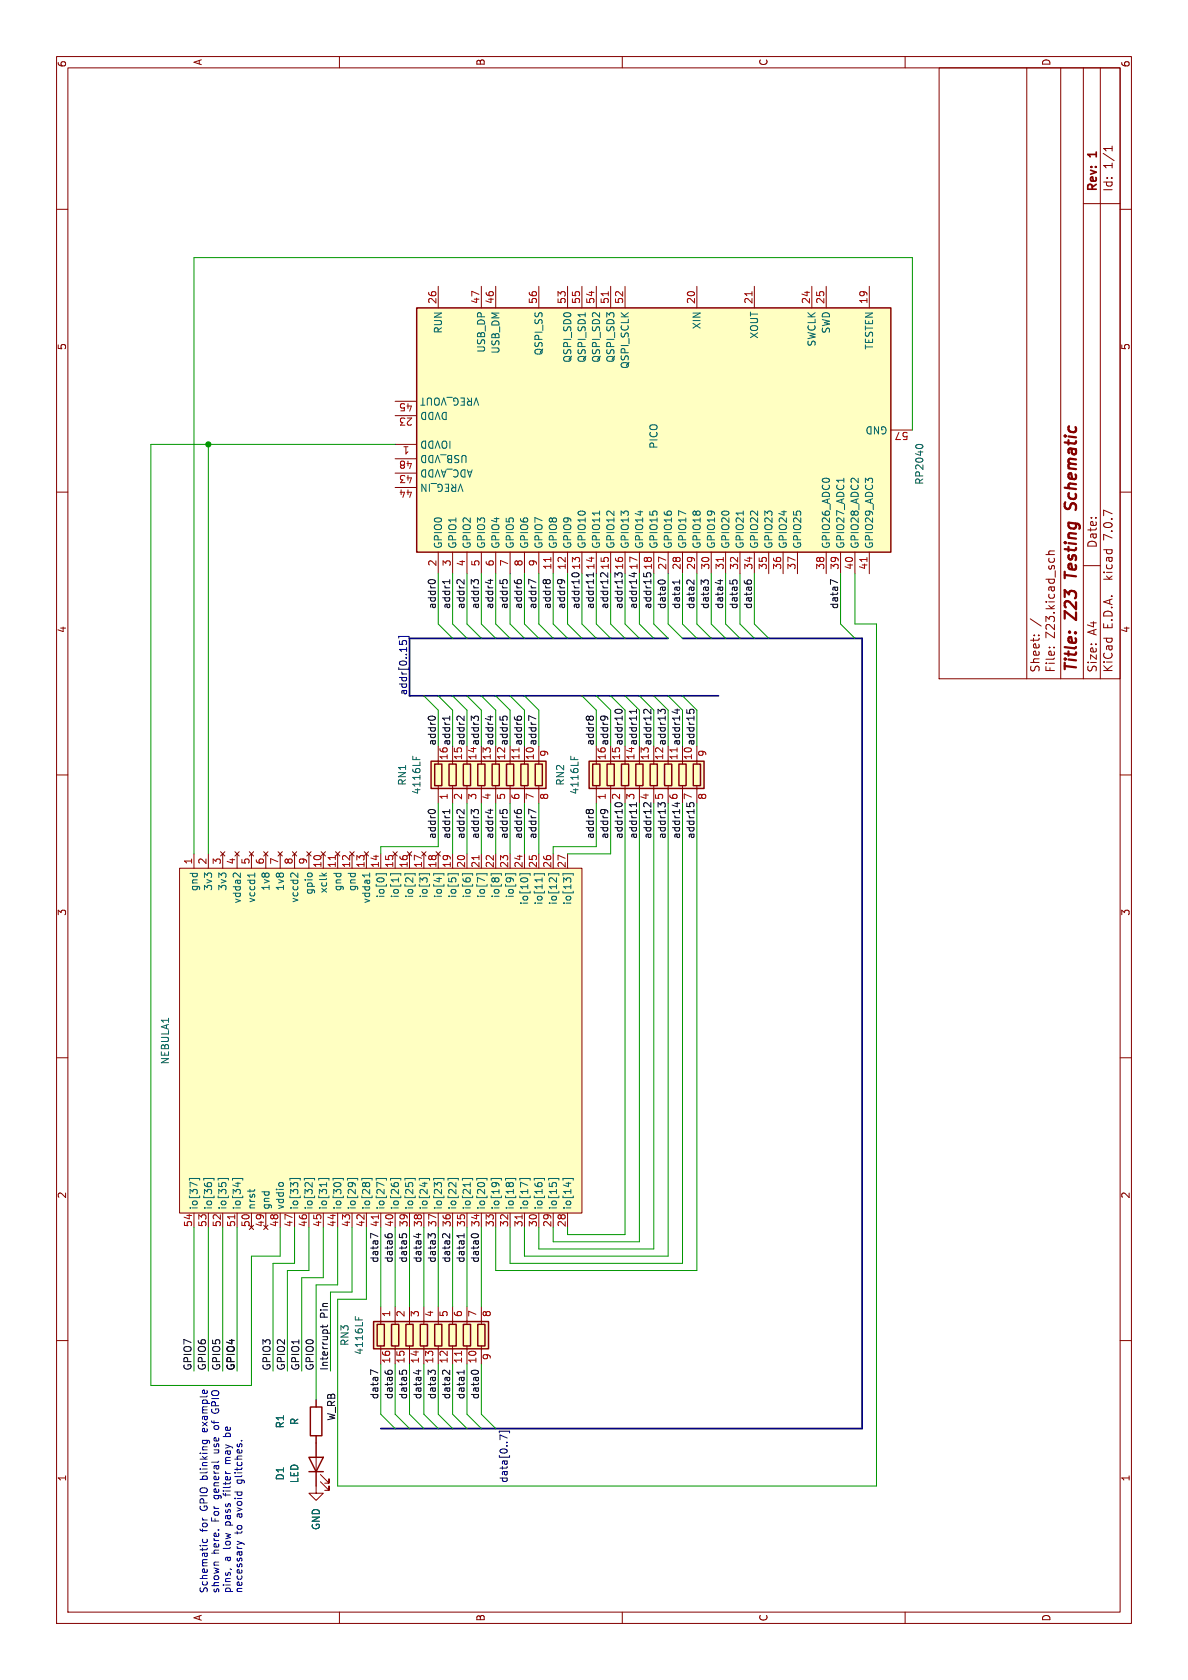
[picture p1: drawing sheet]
<svg xmlns="http://www.w3.org/2000/svg" width="210mm" height="297mm" viewBox="0 0 210 297" stroke-linecap="round" stroke-linejoin="round" font-family="sans-serif">
<g fill="none" stroke="#840000" stroke-width=".18">
<path d="M10 10h190v277h-190zM12 12h186v273h-186zM60 10v2M110 10v2M160 10v2M166 12h32v108h-32zM181.5 12v108M187.5 12v108M191.5 12v108M194.5 12v108M10 37h2M191.5 36h6.5"/>
<path d="M196.6 25.8v.9M196.6 26.3h-1.5l.4 .4M198 37h2M77.5 50.6v3.8M85.1 50.6v3.8M87.6 50.6v3.8M95.3 50.6v3.8M100.3 50.6v3.8M102.9 50.6v3.8M105.4 50.6v3.8M108 50.6v3.8M110.5 50.6v3.8"/>
<path d="M123.2 50.6v3.8M133.4 50.6v3.8M143.5 50.6v3.8M146.1 50.6v3.8M153.7 50.6v3.8M69.9 78.6h3.8M69.9 73.5h3.8M69.9 70.9h3.8M157.5 76h3.8M10 87h2M69.9 83.6h3.8M69.9 86.2h3.8"/>
<path d="M69.9 81.1h3.8M77.5 97.6v3.8M80 97.6v3.8M82.6 97.6v3.8M85.1 97.6v3.8M87.6 97.6v3.8M90.2 97.6v3.8M92.7 97.6v3.8M95.3 97.6v3.8M97.8 97.6v3.8M100.3 97.6v3.8M102.9 97.6v3.8"/>
<path d="M105.4 97.6v3.8M108 97.6v3.8M110.5 97.6v3.8M113 97.6v3.8M115.6 97.6v3.8M118.1 97.6v3.8M120.7 97.6v3.8M123.2 97.6v3.8M125.7 97.6v3.8M128.3 97.6v3.8M130.8 97.6v3.8M133.4 97.6v3.8"/>
<path d="M135.9 97.6v3.8M138.4 97.6v3.8M141 97.6v3.8M146.1 97.6v3.8M148.6 97.6v3.8M151.1 97.6v3.8M153.7 97.6v3.8M184.9 98h1.5M185.5 98.7l-.1 .4M186.3 98.7l.1 .4M186.4 97.4l-.9 .1-.1 .3 .1 .2M198 87h2"/>
<path d="M182.1 109.4l2 1.3M182.8 112.3h.1M183.6 112.3h.1M185.5 114.5h.1M186.3 114.5h.1M191.5 100h3M10 137h2M77.5 131.9v3.2M77.5 138.9v3.2M80 134.4v.7M80 138.9v3.2M82.6 134.4v.7"/>
<path d="M82.6 138.9v3.2M85.1 134.4v.7M85.1 138.9v3.2M87.6 134.4v.7M87.6 138.9v3.2M90.2 134.4v.7M90.2 138.9v3.2M92.7 134.4v.7M92.7 138.9v3.2M95.3 134.4v.7M95.3 138.9v3.2M105.4 131.9v3.2"/>
<path d="M105.4 138.9v3.2M108 134.4v.7M108 138.9v3.2M110.5 134.4v.7M110.5 138.9v3.2M113 134.4v.7M113 138.9v3.2M115.6 134.4v.7M115.6 138.9v3.2M118.1 134.4v.7M118.1 138.9v3.2M120.7 134.4v.7"/>
<path d="M120.7 138.9v3.2M123.2 134.4v.7M123.2 138.9v3.2M198 137h2M31.8 153.5h71.1v61h-71.1zM34.3 151v2.5M36.8 151v2.5M39 150.6l.8 .7M39.4 151v2.5M39.8 150.6l-.8 .7M41.5 150.6l.8 .7M41.9 151v2.5"/>
<path d="M42.3 150.6l-.8 .7M44.1 150.6l.7 .7M44.5 151v2.5M44.8 150.6l-.7 .7M46.6 150.6l.8 .7M47 151v2.5M47.4 150.6l-.8 .7M49.1 150.6l.8 .7M49.5 151v2.5M49.9 150.6l-.8 .7M51.7 150.6l.8 .7M52.1 151v2.5"/>
<path d="M52.5 150.6l-.8 .7M54.2 150.6l.8 .7M54.6 151v2.5M55 150.6l-.8 .7M56.8 150.6l.7 .7M57.2 151v2.5M57.5 150.6l-.7 .7M59.3 150.6l.8 .7M59.7 151v2.5M60.1 150.6l-.8 .7M61.8 150.6l.8 .7M62.2 151v2.5"/>
<path d="M62.6 150.6l-.8 .7M64.4 150.6l.8 .7M64.8 151v2.5M65.2 150.6l-.8 .7M67.3 151v2.5M69.5 150.6l.7 .7M69.9 151v2.5M70.2 150.6l-.7 .7M72 150.6l.8 .7M72.4 151v2.5M72.8 150.6l-.8 .7M74.5 150.6l.8 .7"/>
<path d="M74.9 151v2.5M75.3 150.6l-.8 .7M77.1 150.6l.8 .7M77.5 151v2.5M77.9 150.6l-.8 .7M80 151v2.5M82.6 151v2.5M85.1 151v2.5M87.6 151v2.5M90.2 151v2.5M92.7 151v2.5M95.3 151v2.5"/>
<path d="M97.8 151v2.5M100.3 151v2.5M10 187h2M198 187h2M34.3 214.5v2.5M36.8 214.5v2.5M39.4 214.5v2.5M41.9 214.5v2.5M44.5 214.5v2.5M47 214.5v2.5M49.5 214.5v2.5M52.1 214.5v2.5"/>
<path d="M54.6 214.5v2.5M57.2 214.5v2.5M59.7 214.5v2.5M62.2 214.5v2.5M64.8 214.5v2.5M67.3 214.5v2.5M69.9 214.5v2.5M72.4 214.5v2.5M74.9 214.5v2.5M77.5 214.5v2.5M80 214.5v2.5M82.6 214.5v2.5"/>
<path d="M85.1 214.5v2.5M87.6 214.5v2.5M90.2 214.5v2.5M92.7 214.5v2.5M95.3 214.5v2.5M97.8 214.5v2.5M100.3 214.5v2.5M10 237h2M67.3 231v3.1M67.3 237.9v3.2M69.9 231v3.1M69.9 237.9v3.2"/>
<path d="M72.4 231v3.1M72.4 237.9v3.2M74.9 231v3.1M74.9 237.9v3.2M77.5 231v3.1M77.5 237.9v3.2M80 231v3.1M80 237.9v3.2M82.6 231v3.1M82.6 237.9v3.2M85.1 231v3.1M85.1 237.9v3.2"/>
<path d="M198 237h2M55.9 253.8v10.2h1.3l-1.3 1.3-1.3-1.3h1.3M55.9 247.5v1.2M56.6 262l1.6 1.5v-.8v.8h-.8M56.6 260.7l1.6 1.5v-.8v.8h-.8M60 285v2M110 285v2M160 285v2"/>
</g>
<path d="M188.2 89.1l.1 .6a.46 .46 0 0 0 .5 .3 .46 .46 0 0 0 .4-.3l.2-.6M190 89.1a.85 .85 0 0 1 .1 1.1M188.2 101.1v1.1M188.2 101.6l2 .3" fill="none" stroke="#840000" stroke-width=".4"/>
<g fill="#ffffc2" stroke="#ffffc2" stroke-width=".18">
<path d="M76.2 134.6h20.3v4.8h-20.3z"/>
<path d="M73.7 54.4h83.8v43.2h-83.8z"/>
<path d="M104.1 134.6h20.4v4.8h-20.4z"/>
<path d="M31.8 153.5h71.1v61h-71.1z"/>
<path d="M66 233.6h20.4v4.9h-20.4z"/>
</g>
<g fill="none" stroke="#840000" stroke-width=".25">
<path d="M73.7 54.4h83.8v43.2h-83.8zM76.2 134.6h20.3v4.8h-20.3zM76.8 135.1h1.3v3.8h-1.3zM79.4 135.1h1.2v3.8h-1.2zM81.9 135.1h1.3v3.8h-1.3zM84.5 135.1h1.2v3.8h-1.2zM87 135.1h1.3v3.8h-1.3zM89.5 135.1h1.3v3.8h-1.3zM92.1 135.1h1.2v3.8h-1.2zM94.6 135.1h1.3v3.8h-1.3zM104.1 134.6h20.4v4.8h-20.4zM104.8 135.1h1.2v3.8h-1.2z"/>
<path d="M107.3 135.1h1.3v3.8h-1.3zM109.9 135.1h1.2v3.8h-1.2zM112.4 135.1h1.3v3.8h-1.3zM114.9 135.1h1.3v3.8h-1.3zM117.5 135.1h1.2v3.8h-1.2zM120 135.1h1.3v3.8h-1.3zM122.6 135.1h1.2v3.8h-1.2zM66 233.6h20.4v4.9h-20.4zM66.7 234.1h1.2v3.8h-1.2zM69.2 234.1h1.3v3.8h-1.3zM71.8 234.1h1.2v3.8h-1.2zM74.3 234.1h1.3v3.8h-1.3z"/>
<path d="M76.8 234.1h1.3v3.8h-1.3zM79.4 234.1h1.2v3.8h-1.2zM81.9 234.1h1.3v3.8h-1.3zM84.5 234.1h1.2v3.8h-1.2zM54.6 257.6h2.6l-1.3 2.6zM54.9 248.7h2v5.1h-2zM54.6 260.2h2.6"/>
</g>
<g fill="none" stroke="#006464" stroke-width=".18">
<path d="M103.4 55.3v.7M161.9 78.9a.79 .79 0 0 1 1.2 0M106 90.4v.7M131.4 90.4v.7M149.2 84.5v.8M73 133.7v.6M73.6 133.9v.4M100.9 133.7v.6M101.5 133.9v.4M42.5 154.3v.8l-.7-.7-.3-.1-.3 .3M45 154.7h-1.2l.1 .1M45 154.3v.8"/>
<path d="M52.6 154.3v.8l-.7-.7-.3-.1-.2 .3M54.5 154.4h.6M56.9 154.3l.5 .5M57.7 154.3l-.5 .4M65.3 154.3v.8M65.3 154.7h-1.2l.2 .1M66.5 154.8v-.3h1.8v.3M69 154.8v-.3h1.9v.3M71.6 154.8v-.3h1.8v.3M74.1 154.8v-.3h1.8v.3M76.7 154.8v-.3h1.8v.3M79.2 154.8v-.3h1.8v.3"/>
<path d="M81.7 154.8v-.3h1.9v.3M84.3 154.8v-.3h1.8v.3M86.8 154.8v-.3h1.8v.3M89.4 154.8v-.3h1.8v.3M91.9 154.8v-.3h1.8v.3M92.3 155.2h.7M94.4 154.8v-.3h1.9v.3M95.8 155.2v.7M97 154.8v-.3h1.8v.3M97.2 155.2h.4M98.4 155.2v.8M99.5 154.8v-.3h1.8v.3"/>
<path d="M100.1 155.6l-.5-.4v.8M100.2 155.2h.6M33.5 208.6v-.3h1.8v.3M34.9 209.6l-1.3-.6v.9M36 208.6v-.3h1.8v.3M36.7 209.1h.6M38.6 208.6v-.3h1.8v.3M39.3 209.1h.5M41.1 208.6v-.3h1.8v.3M42.1 209v.8M44.2 210.3v.5M45 210.3v.2"/>
<path d="M49.3 209.2l.2-.1 .5 .1M51.3 208.6v-.3h1.8v.3M51.9 209.5l-.5-.4v.8M52 209.1h.5M53.8 208.6v-.3h1.8v.3M54 209.1h.5M55.2 209.1v.8M56.3 208.6v-.3h1.9v.3M57.7 209.1v.7M58.9 208.6v-.3h1.8v.3M59.2 209.1h.8M61.4 208.6v-.3h1.8v.3"/>
<path d="M61.7 209.1h.8M62.1 209.1h.1M64 208.6v-.3h1.8v.3M64.2 209.1h.3M64.7 209.1h.5M66.5 208.6v-.3h1.8v.3M67.9 209.6l-1.3-.6v.9M69 208.6v-.3h1.9v.3M69.8 209.1h.5M71.6 208.6v-.3h1.8v.3M72.3 209.1h.5M74.1 208.6v-.3h1.8v.3"/>
<path d="M75.1 209v.8M76.7 208.6v-.3h1.8v.3M77.3 209.5l-.5-.4v.8M77.4 209.1h.5M79.2 208.6v-.3h1.8v.3M79.4 209.1h.5M80.6 209.1v.8M81.7 208.6v-.3h1.9v.3M83.1 209.1v.7M84.3 208.6v-.3h1.8v.3M84.6 209.1h.8M86.8 208.6v-.3h1.8v.3"/>
<path d="M87.1 209.1h.8M87.5 209.1h.1M89.4 208.6v-.3h1.8v.3M89.6 209.1h.3M90.1 209.1h.5M91.9 208.6v-.3h1.8v.3M93.3 209.6l-1.3-.6v.9M94.4 208.6v-.3h1.9v.3M95.2 209.1h.5M97 208.6v-.3h1.8v.3M97.7 209.1h.5M99.5 208.6v-.3h1.8v.3"/>
<path d="M100.5 209v.8M62.8 232.7v.7M63.4 232.9v.5"/>
</g>
<path d="M107.5 51.6v.7M132.9 51.6v.7M97.4 98.5v.8M127.9 98.5v.8M153.3 98.5v.8M59.3 151.3v.7M84.7 151.3v.7M41.5 214.8v.7M66.9 214.8v.7M92.3 214.8v.7M81.6 238.9v.7" fill="none" stroke="#a90000" stroke-width=".18"/>
<g fill="none" stroke="#0f0f0f" stroke-width=".18">
<path d="M75.7 102.8a.79 .79 0 0 1 1.3 0M79.5 102.5v.7M79.5 102.8h-1.3l.3 .3M82 102.5v.8l-.9-.8-.3 .1v.4M83.8 102.7l.2-.2h.3l.3 .2M83.8 102.9l-.5-.4v.8M86.3 102.6h.8M86.7 102.4v.8M88.4 102.5v.6M88.9 102.7l.2-.2h.3l.3 .2M90.9 102.6v.2M91.4 102.7l.3-.2h.3l.2 .2"/>
<path d="M94.7 103l-1.2-.6v.9M96 102.7l.2-.2 .4 .2 .2-.2h.2l.3 .2M98.5 102.7l.2-.2a1.03 1.03 0 0 1 1.1 .2M99.1 102.5l.2 .2M101.6 101.3l-.5 .1v.4M101.9 101.3l.4 .1v.4M104.9 101.3v.7M104.9 101.6h-1.3l.4 .4M106.4 101.3l-.2 .2v.3M106.5 101.3l.9 .7v-.7M109.4 101.3l-.1 .1-.1 .3-.5-.4v.7M109.7 101.3l.3 .2v.4"/>
<path d="M111.7 101.4h.8M112.1 101.2v.8l-.9-.3M113.8 101.3v.6M114.5 101.3l-.2 .2v.3M114.8 101.3l.3 .2v.3M116.3 102.8a.79 .79 0 0 1 1.3 0M120.1 102.5v.8M120.1 102.9h-1.2l.3 .2M122.7 102.5v.8l-.9-.8-.3 .2-.1 .4M125.2 103.1v-.3l-.2-.3-.4 .1-.2 .4-.5-.5v.8M126.9 102.7h.9M127.3 102.5v.8"/>
<path d="M129 102.6v.6M129.5 103.1v-.3l.3-.3 .4 .2 .1 .4M131.6 102.7v.2M132.1 103v-.2l.2-.3 .4 .1 .1 .4M148.1 103l-1.3-.5v.8M75.7 126.9a.79 .79 0 0 1 1.3 0M79.5 126.6v.7M79.5 127h-1.3l.3 .2M82 126.6v.8l-.9-.8-.3 .1v.4M83.8 127l-.5-.4v.8M83.8 126.8l.2-.2h.3l.3 .2M86.3 126.7h.8"/>
<path d="M86.7 126.5v.8M88.4 126.7v.6M88.9 126.8l.2-.2h.3l.3 .2M90.9 126.7v.3M91.4 126.8l.3-.2h.3l.2 .2M94.7 127.1l-1.2-.6v.9M103.6 126.8l.3-.2 .3 .2 .2-.2h.3l.2 .2M106.2 126.8l.1-.1a1.03 1.03 0 0 1 1.1 .1M106.7 126.6l.3 .2M108.8 125.9l-.1-.1a.68 .68 0 0 1 .6-.4 .68 .68 0 0 1 .7 .4l-.1 .1M112.5 125.4v.7M112.5 125.8h-1.3l.4 .3"/>
<path d="M115.1 125.4v.8l-.9-.8-.4 .1v.4M117.6 126v-.4l-.2-.2-.5 .1-.1 .3-.5-.4v.8M119.3 125.5h.8M119.7 125.3v.8l-.9-.3M121.4 125.5v.6M121.9 125.9v-.3l.2-.2 .5 .1 .1 .4M75.7 143.4a.79 .79 0 0 1 1.3 0M79.5 143.1v.7M79.5 143.5h-1.3l.3 .2M82 143.1v.8l-.9-.8-.3 .1v.5M83.8 143.5l-.5-.4v.8M83.8 143.4l.2-.3h.3l.3 .3"/>
<path d="M86.3 143.2h.8M86.7 143.1v.7M88.4 143.2v.6M88.9 143.4l.2-.3h.3l.3 .3M90.9 143.2v.3M91.4 143.4l.3-.3h.3l.2 .3M94.7 143.6l-1.2-.5v.8M103.6 143.4l.3-.3 .3 .3 .2-.3h.3l.2 .3M106.2 143.4l.1-.2a1.03 1.03 0 0 1 1.1 .2M106.7 143.1l.3 .3M108.8 142l-.1 .2 .1 .2M109.9 142l.1 .2-.1 .2"/>
<path d="M112.5 141.9v.7M112.5 142.3h-1.3l.4 .3M113.8 142v.4M115.1 141.9v.8l-.8-.7M116.9 142l-.1 .3-.5-.4v.8M117.5 142l.1 .5M119.7 141.8v.8l-.9-.3M121.4 142v.6M122 142l-.1 .4M122.6 142l.1 .4M66.8 218.6l-1.3-.6v.9M68.1 218.2v.3"/>
<path d="M68.6 218.6v-.3l.2-.2 .4 .1 .1 .4M70.6 218.2v.6M71.1 218.6v-.3l.2-.2 .5 .1 .1 .4M73.6 218.2h.8M74 218v.8M77 218.7v-.4l-.3-.2-.4 .1-.1 .3-.5-.4v.8M79.5 218.1v.8l-.9-.8-.3 .1-.1 .4M82 218.1v.7M82 218.5h-1.2l.3 .2M83.3 218.4a.79 .79 0 0 1 1.3 0M57.1 235.3l.2-.2h.4l.2 .2M57.1 234.2v.5"/>
<path d="M57.9 234.2l-.2 .4h-1.1M66.8 242.7l-1.3-.5v.8M68.1 242.4v.2M68.6 242.7v-.2l.2-.3 .4 .1 .1 .4M70.6 242.3v.6M71.1 242.8v-.3l.2-.3 .5 .1 .1 .5M73.6 242.4h.8M74 242.2v.8M77 242.8v-.3l-.3-.3-.4 .1-.1 .4-.5-.5v.8M79.5 242.2v.8l-.9-.8-.3 .2-.1 .4M82 242.2v.8M82 242.6h-1.2l.3 .2"/>
<path d="M83.3 242.5a.79 .79 0 0 1 1.3 0"/>
</g>
<path d="M70.5 112.8v-.3h1.8v.3M70.6 113.3v.6l.6 .1-.1-.2 .1-.4 .1-.2 .5 .1 .1 .2-.1 .5M88.3 253.3v-.3h1.8v.3M89.7 254.2l-1.3-.5v.8" fill="none" stroke="#000084" stroke-width=".18"/>
<g fill="none" stroke="#0000c2" stroke-width=".18">
<path d="M35.8 254.6h1l.3 .3M35.8 254.6v.4M36.6 254.6v.4M37.9 252.6l.2 .1 .5-.1M38.7 249.4l-.3 .4h-.7M39.5 254h1.2M39.9 258.7h.8M39.9 258.6l.1 .1M39.9 253.6v.4M40.7 253.6v.4M42.6 254.7h.2M35.8 272.1v.4l.2 .2 .6-.1v-.5"/>
<path d="M40.7 277.4l.2 .1M41.9 272.5l.9 .3M42.8 272.8l-.9 .3M42.8 272.8l.4 .3"/>
</g>
<path d="M118.1 112.9h-45.7v10.1h54.6M120.7 112.9h31.7v139.7h-85.1" fill="none" stroke="#000084" stroke-width=".3"/>
<g fill="none" stroke="#009600" stroke-width=".18">
<path d="M36.8 78.6v72.4M69.9 78.6h-43.2v166.3h17.8v-22.8h5v-5.1M161.3 76v-30.5h-127v105.5M77.5 101.4v8.9l2.5 2.6M80 101.4v8.9l2.6 2.6M82.6 101.4v8.9l2.5 2.6M85.1 101.4v8.9l2.5 2.6M87.6 101.4v8.9l2.6 2.6M90.2 101.4v8.9l2.5 2.6M92.7 101.4v8.9l2.6 2.6M95.3 101.4v8.9l2.5 2.6M97.8 101.4v8.9l2.5 2.6"/>
<path d="M100.3 101.4v8.9l2.6 2.6M102.9 101.4v8.9l2.5 2.6M105.4 101.4v8.9l2.6 2.6M108 101.4v8.9l2.5 2.6M110.5 101.4v8.9l2.5 2.6M113 101.4v8.9l2.6 2.6M115.6 101.4v8.9l2.5 2.6M118.1 101.4v8.9l2.6 2.6M120.7 101.4v8.9l2.5 2.6M123.2 101.4v8.9l2.5 2.6M125.7 101.4v8.9l2.6 2.6M128.3 101.4v8.9l2.5 2.6"/>
<path d="M130.8 101.4v8.9l2.6 2.6M133.4 101.4v8.9l2.5 2.6M148.6 101.4v8.9l2.5 2.6M151.1 101.4v8.9h3.8v152.4h-95.2v-33h5.1v-12.7M74.9 123l2.6 2.6v6.3M77.5 123l2.5 2.6v6.3M80 123l2.6 2.6v6.3M82.6 123l2.5 2.6v6.3M85.1 123l2.5 2.6v6.3M87.6 123l2.6 2.6v6.3M90.2 123l2.5 2.6v6.3M92.7 123l2.6 2.6v6.3"/>
<path d="M102.9 123l2.5 2.6v6.3M105.4 123l2.6 2.6v6.3M108 123l2.5 2.6v6.3M110.5 123l2.5 2.6v6.3M113 123l2.6 2.6v6.3M115.6 123l2.5 2.6v6.3M118.1 123l2.6 2.6v6.3M120.7 123l2.5 2.6v6.3M77.5 142.1v7.6h-10.2v1.3M80 142.1v8.9M82.6 142.1v8.9M85.1 142.1v8.9"/>
<path d="M87.6 142.1v8.9M90.2 142.1v8.9M92.7 142.1v8.9M95.3 142.1v8.9M105.4 142.1v7.6h-7.6v1.3M108 142.1v8.9h-7.7M110.5 142.1v76.2h-10.2v-1.3M113 142.1v77.4h-15.2v-2.5M115.6 142.1v78.7h-20.3v-3.8M118.1 142.1v80h-25.4v-5.1M120.7 142.1v81.2h-30.5v-6.3M123.2 142.1v82.5h-35.6v-7.6"/>
<path d="M34.3 217v25.4M36.8 217v25.4M39.4 217v25.4M41.9 217v25.4M52.1 217v6.3h-3.8v19.1M54.6 217v7.6h-3.8v17.8M57.2 217v8.9h-3.9v16.5M59.7 217v10.2h-3.8v20.3M62.2 217v11.4h-3.8v14M67.3 217v14M69.9 217v14M72.4 217v14"/>
<path d="M74.9 217v14M77.5 217v14M80 217v14M82.6 217v14M85.1 217v14M67.3 241.1v8.9l2.6 2.6M69.9 241.1v8.9l2.5 2.6M72.4 241.1v8.9l2.5 2.6M74.9 241.1v8.9l2.6 2.6M77.5 241.1v8.9l2.5 2.6M80 241.1v8.9l2.6 2.6M82.6 241.1v8.9l2.5 2.6"/>
<path d="M85.1 241.1v8.9l2.5 2.6"/>
</g>
<circle cx="36.8" cy="78.6" r=".46" fill="#009600" stroke="#009600" stroke-width=".18"/>
<g font-size="2.8" fill="#840000">
<text x="190.9" y="88.4" transform="rotate(-90 190.9 88.4)">Schematic</text>
<text x="190.9" y="101.3" transform="rotate(-90 190.9 101.3)">Testing</text>
<text x="190.9" y="109.3" transform="rotate(-90 190.9 109.3)">Z23</text>
<text x="190.9" y="119" transform="rotate(-90 190.9 119)">Title:</text>
</g>
<g font-size="2.1" fill="#840000">
<text x="194.3" y="27.6" transform="rotate(-90 194.3 27.6)">1</text>
<text x="196.9" y="29.9" transform="rotate(-90 196.9 29.9)">1/1</text>
<text x="194.3" y="34" transform="rotate(-90 194.3 34)">Rev:</text>
<text x="196.9" y="34" transform="rotate(-90 196.9 34)">Id:</text>
<text x="196.9" y="95.2" transform="rotate(-90 196.9 95.2)">7.0.7</text>
<text x="194.1" y="97" transform="rotate(-90 194.1 97)">Date:</text>
<text x="196.9" y="102.4" transform="rotate(-90 196.9 102.4)">kicad</text>
<text x="186.7" y="112.9" transform="rotate(-90 186.7 112.9)">Z23.kicad_sch</text>
<text x="194.1" y="112.3" transform="rotate(-90 194.1 112.3)">A4</text>
<text x="196.9" y="111.3" transform="rotate(-90 196.9 111.3)">E.D.A.</text>
<text x="184" y="119" transform="rotate(-90 184 119)">Sheet:</text>
<text x="186.7" y="119" transform="rotate(-90 186.7 119)">File:</text>
<text x="194.1" y="119" transform="rotate(-90 194.1 119)">Size:</text>
<text x="196.9" y="119" transform="rotate(-90 196.9 119)">KiCad</text>
</g>
<g font-size="1.8" fill="#840000">
<text x="35.9" y="11.7" transform="rotate(-90 35.9 11.7)">A</text>
<text x="85.9" y="11.7" transform="rotate(-90 85.9 11.7)">B</text>
<text x="135.9" y="11.7" transform="rotate(-90 135.9 11.7)">C</text>
<text x="185.9" y="11.7" transform="rotate(-90 185.9 11.7)">D</text>
<text x="11.9" y="12" transform="rotate(-90 11.9 12)">6</text>
<text x="199.9" y="12" transform="rotate(-90 199.9 12)">6</text>
<text x="11.9" y="62" transform="rotate(-90 11.9 62)">5</text>
<text x="199.9" y="62" transform="rotate(-90 199.9 62)">5</text>
<text x="11.9" y="112" transform="rotate(-90 11.9 112)">4</text>
<text x="199.9" y="112" transform="rotate(-90 199.9 112)">4</text>
<text x="11.9" y="162" transform="rotate(-90 11.9 162)">3</text>
<text x="199.9" y="162" transform="rotate(-90 199.9 162)">3</text>
<text x="11.9" y="212" transform="rotate(-90 11.9 212)">2</text>
<text x="199.9" y="212" transform="rotate(-90 199.9 212)">2</text>
<text x="11.9" y="262" transform="rotate(-90 11.9 262)">1</text>
<text x="199.9" y="262" transform="rotate(-90 199.9 262)">1</text>
<text x="35.9" y="286.7" transform="rotate(-90 35.9 286.7)">A</text>
<text x="85.9" y="286.8" transform="rotate(-90 85.9 286.8)">B</text>
<text x="135.9" y="286.8" transform="rotate(-90 135.9 286.8)">C</text>
<text x="185.9" y="286.8" transform="rotate(-90 185.9 286.8)">D</text>
</g>
<g font-size="1.8" fill="#a90000">
<text x="77.2" y="53.8" transform="rotate(-90 77.2 53.8)">26</text>
<text x="84.8" y="53.8" transform="rotate(-90 84.8 53.8)">47</text>
<text x="87.4" y="53.8" transform="rotate(-90 87.4 53.8)">46</text>
<text x="95" y="53.8" transform="rotate(-90 95 53.8)">56</text>
<text x="100.1" y="53.8" transform="rotate(-90 100.1 53.8)">53</text>
<text x="102.6" y="53.8" transform="rotate(-90 102.6 53.8)">55</text>
<text x="105.2" y="53.8" transform="rotate(-90 105.2 53.8)">54</text>
<text x="107.7" y="53.8" transform="rotate(-90 107.7 53.8)">51</text>
<text x="110.2" y="53.8" transform="rotate(-90 110.2 53.8)">52</text>
<text x="122.9" y="53.8" transform="rotate(-90 122.9 53.8)">20</text>
<text x="133.1" y="53.8" transform="rotate(-90 133.1 53.8)">21</text>
<text x="143.3" y="53.8" transform="rotate(-90 143.3 53.8)">24</text>
<text x="145.8" y="53.8" transform="rotate(-90 145.8 53.8)">25</text>
<text x="153.4" y="53.8" transform="rotate(-90 153.4 53.8)">19</text>
<text x="73.1" y="71.2" transform="rotate(180 73.1 71.2)">45</text>
<text x="73.1" y="73.7" transform="rotate(180 73.1 73.7)">23</text>
<text x="160.7" y="76.3" transform="rotate(180 160.7 76.3)">57</text>
<text x="72.5" y="78.8" transform="rotate(180 72.5 78.8)">1</text>
<text x="73.1" y="83.9" transform="rotate(180 73.1 83.9)">43</text>
<text x="73.1" y="81.4" transform="rotate(180 73.1 81.4)">48</text>
<text x="73.1" y="86.4" transform="rotate(180 73.1 86.4)">44</text>
<text x="77.2" y="100.2" transform="rotate(-90 77.2 100.2)">2</text>
<text x="79.8" y="100.2" transform="rotate(-90 79.8 100.2)">3</text>
<text x="82.3" y="100.2" transform="rotate(-90 82.3 100.2)">4</text>
<text x="84.8" y="100.2" transform="rotate(-90 84.8 100.2)">5</text>
<text x="87.4" y="100.2" transform="rotate(-90 87.4 100.2)">6</text>
<text x="89.9" y="100.2" transform="rotate(-90 89.9 100.2)">7</text>
<text x="92.5" y="100.2" transform="rotate(-90 92.5 100.2)">8</text>
<text x="95" y="100.2" transform="rotate(-90 95 100.2)">9</text>
<text x="97.5" y="100.8" transform="rotate(-90 97.5 100.8)">11</text>
<text x="100.1" y="100.8" transform="rotate(-90 100.1 100.8)">12</text>
<text x="105.2" y="100.8" transform="rotate(-90 105.2 100.8)">14</text>
<text x="112.8" y="100.8" transform="rotate(-90 112.8 100.8)">17</text>
<text x="117.9" y="100.8" transform="rotate(-90 117.9 100.8)">27</text>
<text x="120.4" y="100.8" transform="rotate(-90 120.4 100.8)">28</text>
<text x="122.9" y="100.8" transform="rotate(-90 122.9 100.8)">29</text>
<text x="125.5" y="100.8" transform="rotate(-90 125.5 100.8)">30</text>
<text x="128" y="100.8" transform="rotate(-90 128 100.8)">31</text>
<text x="130.6" y="100.8" transform="rotate(-90 130.6 100.8)">32</text>
<text x="133.1" y="100.8" transform="rotate(-90 133.1 100.8)">34</text>
<text x="135.6" y="100.8" transform="rotate(-90 135.6 100.8)">35</text>
<text x="138.2" y="100.8" transform="rotate(-90 138.2 100.8)">36</text>
<text x="140.7" y="100.8" transform="rotate(-90 140.7 100.8)">37</text>
<text x="145.8" y="100.8" transform="rotate(-90 145.8 100.8)">38</text>
<text x="148.3" y="100.8" transform="rotate(-90 148.3 100.8)">39</text>
<text x="150.9" y="100.8" transform="rotate(-90 150.9 100.8)">40</text>
<text x="153.4" y="100.8" transform="rotate(-90 153.4 100.8)">41</text>
<text x="97.2" y="133.9" transform="rotate(-90 97.2 133.9)">9</text>
<text x="125.2" y="133.9" transform="rotate(-90 125.2 133.9)">9</text>
<text x="79.5" y="141.5" transform="rotate(-90 79.5 141.5)">1</text>
<text x="82" y="141.5" transform="rotate(-90 82 141.5)">2</text>
<text x="84.5" y="141.5" transform="rotate(-90 84.5 141.5)">3</text>
<text x="87.1" y="141.5" transform="rotate(-90 87.1 141.5)">4</text>
<text x="89.6" y="141.5" transform="rotate(-90 89.6 141.5)">5</text>
<text x="92.2" y="141.5" transform="rotate(-90 92.2 141.5)">6</text>
<text x="94.7" y="141.5" transform="rotate(-90 94.7 141.5)">7</text>
<text x="97.2" y="141.5" transform="rotate(-90 97.2 141.5)">8</text>
<text x="107.4" y="141.5" transform="rotate(-90 107.4 141.5)">1</text>
<text x="112.5" y="141.5" transform="rotate(-90 112.5 141.5)">3</text>
<text x="125.2" y="141.5" transform="rotate(-90 125.2 141.5)">8</text>
<text x="34" y="152.9" transform="rotate(-90 34 152.9)">1</text>
<text x="36.6" y="152.9" transform="rotate(-90 36.6 152.9)">2</text>
<text x="39.1" y="152.9" transform="rotate(-90 39.1 152.9)">3</text>
<text x="41.7" y="152.9" transform="rotate(-90 41.7 152.9)">4</text>
<text x="44.2" y="152.9" transform="rotate(-90 44.2 152.9)">5</text>
<text x="46.7" y="152.9" transform="rotate(-90 46.7 152.9)">6</text>
<text x="49.3" y="152.9" transform="rotate(-90 49.3 152.9)">7</text>
<text x="51.8" y="152.9" transform="rotate(-90 51.8 152.9)">8</text>
<text x="54.4" y="152.9" transform="rotate(-90 54.4 152.9)">9</text>
<text x="56.9" y="153.5" transform="rotate(-90 56.9 153.5)">10</text>
<text x="59.4" y="153.5" transform="rotate(-90 59.4 153.5)">11</text>
<text x="62" y="153.5" transform="rotate(-90 62 153.5)">12</text>
<text x="64.5" y="153.5" transform="rotate(-90 64.5 153.5)">13</text>
<text x="67.1" y="153.5" transform="rotate(-90 67.1 153.5)">14</text>
<text x="69.6" y="153.5" transform="rotate(-90 69.6 153.5)">15</text>
<text x="72.1" y="153.5" transform="rotate(-90 72.1 153.5)">16</text>
<text x="74.7" y="153.5" transform="rotate(-90 74.7 153.5)">17</text>
<text x="77.2" y="153.5" transform="rotate(-90 77.2 153.5)">18</text>
<text x="79.8" y="153.5" transform="rotate(-90 79.8 153.5)">19</text>
<text x="82.3" y="153.5" transform="rotate(-90 82.3 153.5)">20</text>
<text x="84.8" y="153.5" transform="rotate(-90 84.8 153.5)">21</text>
<text x="87.4" y="153.5" transform="rotate(-90 87.4 153.5)">22</text>
<text x="89.9" y="153.5" transform="rotate(-90 89.9 153.5)">23</text>
<text x="92.5" y="153.5" transform="rotate(-90 92.5 153.5)">24</text>
<text x="95" y="153.5" transform="rotate(-90 95 153.5)">25</text>
<text x="97.5" y="153.5" transform="rotate(-90 97.5 153.5)">26</text>
<text x="100.1" y="153.5" transform="rotate(-90 100.1 153.5)">27</text>
<text x="34" y="217" transform="rotate(-90 34 217)">54</text>
<text x="36.6" y="217" transform="rotate(-90 36.6 217)">53</text>
<text x="39.1" y="217" transform="rotate(-90 39.1 217)">52</text>
<text x="41.7" y="217" transform="rotate(-90 41.7 217)">51</text>
<text x="44.2" y="217" transform="rotate(-90 44.2 217)">50</text>
<text x="46.7" y="217" transform="rotate(-90 46.7 217)">49</text>
<text x="49.3" y="217" transform="rotate(-90 49.3 217)">48</text>
<text x="51.8" y="217" transform="rotate(-90 51.8 217)">47</text>
<text x="54.4" y="217" transform="rotate(-90 54.4 217)">46</text>
<text x="56.9" y="217" transform="rotate(-90 56.9 217)">45</text>
<text x="59.4" y="217" transform="rotate(-90 59.4 217)">44</text>
<text x="62" y="217" transform="rotate(-90 62 217)">43</text>
<text x="64.5" y="217" transform="rotate(-90 64.5 217)">42</text>
<text x="67.1" y="217" transform="rotate(-90 67.1 217)">41</text>
<text x="69.6" y="217" transform="rotate(-90 69.6 217)">40</text>
<text x="72.1" y="217" transform="rotate(-90 72.1 217)">39</text>
<text x="74.7" y="217" transform="rotate(-90 74.7 217)">38</text>
<text x="77.2" y="217" transform="rotate(-90 77.2 217)">37</text>
<text x="79.8" y="217" transform="rotate(-90 79.8 217)">36</text>
<text x="82.3" y="217" transform="rotate(-90 82.3 217)">35</text>
<text x="84.8" y="217" transform="rotate(-90 84.8 217)">34</text>
<text x="87.4" y="217" transform="rotate(-90 87.4 217)">33</text>
<text x="89.9" y="217" transform="rotate(-90 89.9 217)">32</text>
<text x="92.5" y="217" transform="rotate(-90 92.5 217)">31</text>
<text x="95" y="217" transform="rotate(-90 95 217)">30</text>
<text x="97.5" y="217" transform="rotate(-90 97.5 217)">29</text>
<text x="100.1" y="217" transform="rotate(-90 100.1 217)">28</text>
<text x="69.3" y="232.9" transform="rotate(-90 69.3 232.9)">1</text>
<text x="71.8" y="232.9" transform="rotate(-90 71.8 232.9)">2</text>
<text x="74.4" y="232.9" transform="rotate(-90 74.4 232.9)">3</text>
<text x="76.9" y="232.9" transform="rotate(-90 76.9 232.9)">4</text>
<text x="79.5" y="232.9" transform="rotate(-90 79.5 232.9)">5</text>
<text x="82" y="232.9" transform="rotate(-90 82 232.9)">6</text>
<text x="84.5" y="232.9" transform="rotate(-90 84.5 232.9)">7</text>
<text x="87.1" y="232.9" transform="rotate(-90 87.1 232.9)">8</text>
<text x="69.3" y="241.2" transform="rotate(-90 69.3 241.2)">16</text>
<text x="71.8" y="241.2" transform="rotate(-90 71.8 241.2)">15</text>
<text x="74.4" y="241.2" transform="rotate(-90 74.4 241.2)">14</text>
<text x="76.9" y="241.2" transform="rotate(-90 76.9 241.2)">13</text>
<text x="79.5" y="241.2" transform="rotate(-90 79.5 241.2)">12</text>
<text x="82" y="241.2" transform="rotate(-90 82 241.2)">11</text>
<text x="84.5" y="241.2" transform="rotate(-90 84.5 241.2)">10</text>
<text x="87.1" y="240.6" transform="rotate(-90 87.1 240.6)">9</text>
</g>
<g font-size="1.8" fill="#006464">
<text x="78.3" y="59.1" transform="rotate(-90 78.3 59.1)">RUN</text>
<text x="124.1" y="58.3" transform="rotate(-90 124.1 58.3)">XIN</text>
<text x="134.2" y="60" transform="rotate(-90 134.2 60)">XOUT</text>
<text x="146.9" y="59.1" transform="rotate(-90 146.9 59.1)">SWD</text>
<text x="86" y="62.5" transform="rotate(-90 86 62.5)">USB_DP</text>
<text x="88.5" y="62.6" transform="rotate(-90 88.5 62.6)">USB_DM</text>
<text x="96.1" y="62.9" transform="rotate(-90 96.1 62.9)">QSPI_SS</text>
<text x="101.2" y="64.2" transform="rotate(-90 101.2 64.2)">QSPI_SD0</text>
<text x="103.7" y="64.2" transform="rotate(-90 103.7 64.2)">QSPI_SD1</text>
<text x="106.3" y="64.2" transform="rotate(-90 106.3 64.2)">QSPI_SD2</text>
<text x="108.8" y="64.2" transform="rotate(-90 108.8 64.2)">QSPI_SD3</text>
<text x="111.4" y="65.3" transform="rotate(-90 111.4 65.3)">QSPI_SCLK</text>
<text x="144.4" y="61.4" transform="rotate(-90 144.4 61.4)">SWCLK</text>
<text x="154.5" y="61.9" transform="rotate(-90 154.5 61.9)">TESTEN</text>
<text x="84.8" y="70.1" transform="rotate(180 84.8 70.1)">VREG_VOUT</text>
<text x="79.3" y="72.6" transform="rotate(180 79.3 72.6)">DVDD</text>
<text x="79.9" y="77.7" transform="rotate(180 79.9 77.7)">IOVDD</text>
<text x="157" y="75.2" transform="rotate(180 157 75.2)">GND</text>
<text x="82.8" y="80.2" transform="rotate(180 82.8 80.2)">USB_VDD</text>
<text x="83.7" y="82.8" transform="rotate(180 83.7 82.8)">ADC_AVDD</text>
<text x="116.4" y="79.4" transform="rotate(-90 116.4 79.4)">PICO</text>
<text x="82.1" y="85.3" transform="rotate(180 82.1 85.3)">VREG_IN</text>
<text x="163.4" y="85.8" transform="rotate(-90 163.4 85.8)">RP2040</text>
<text x="78.3" y="97.1" transform="rotate(-90 78.3 97.1)">GPIO0</text>
<text x="80.9" y="97.1" transform="rotate(-90 80.9 97.1)">GPIO1</text>
<text x="83.4" y="97.1" transform="rotate(-90 83.4 97.1)">GPIO2</text>
<text x="86" y="97.1" transform="rotate(-90 86 97.1)">GPIO3</text>
<text x="88.5" y="97.1" transform="rotate(-90 88.5 97.1)">GPIO4</text>
<text x="91" y="97.1" transform="rotate(-90 91 97.1)">GPIO5</text>
<text x="93.6" y="97.1" transform="rotate(-90 93.6 97.1)">GPIO6</text>
<text x="96.1" y="97.1" transform="rotate(-90 96.1 97.1)">GPIO7</text>
<text x="98.7" y="97.1" transform="rotate(-90 98.7 97.1)">GPIO8</text>
<text x="101.2" y="97.1" transform="rotate(-90 101.2 97.1)">GPIO9</text>
<text x="103.7" y="97.1" transform="rotate(-90 103.7 97.1)">GPIO10</text>
<text x="106.3" y="97.1" transform="rotate(-90 106.3 97.1)">GPIO11</text>
<text x="108.8" y="97.1" transform="rotate(-90 108.8 97.1)">GPIO12</text>
<text x="111.4" y="97.1" transform="rotate(-90 111.4 97.1)">GPIO13</text>
<text x="113.9" y="97.1" transform="rotate(-90 113.9 97.1)">GPIO14</text>
<text x="116.4" y="97.1" transform="rotate(-90 116.4 97.1)">GPIO15</text>
<text x="119" y="97.1" transform="rotate(-90 119 97.1)">GPIO16</text>
<text x="121.5" y="97.1" transform="rotate(-90 121.5 97.1)">GPIO17</text>
<text x="124.1" y="97.1" transform="rotate(-90 124.1 97.1)">GPIO18</text>
<text x="126.6" y="97.1" transform="rotate(-90 126.6 97.1)">GPIO19</text>
<text x="129.1" y="97.1" transform="rotate(-90 129.1 97.1)">GPIO20</text>
<text x="131.7" y="97.1" transform="rotate(-90 131.7 97.1)">GPIO21</text>
<text x="134.2" y="97.1" transform="rotate(-90 134.2 97.1)">GPIO22</text>
<text x="136.8" y="97.1" transform="rotate(-90 136.8 97.1)">GPIO23</text>
<text x="139.3" y="97.1" transform="rotate(-90 139.3 97.1)">GPIO24</text>
<text x="141.8" y="97.1" transform="rotate(-90 141.8 97.1)">GPIO25</text>
<text x="146.9" y="97.1" transform="rotate(-90 146.9 97.1)">GPIO26_ADC0</text>
<text x="149.5" y="97.1" transform="rotate(-90 149.5 97.1)">GPIO27_ADC1</text>
<text x="152" y="97.1" transform="rotate(-90 152 97.1)">GPIO28_ADC2</text>
<text x="154.5" y="97.1" transform="rotate(-90 154.5 97.1)">GPIO29_ADC3</text>
<text x="72" y="139" transform="rotate(-90 72 139)">RN1</text>
<text x="74.5" y="140.6" transform="rotate(-90 74.5 140.6)">4116LF</text>
<text x="99.9" y="139" transform="rotate(-90 99.9 139)">RN2</text>
<text x="102.5" y="140.6" transform="rotate(-90 102.5 140.6)">4116LF</text>
<text x="35.2" y="157.7" transform="rotate(-90 35.2 157.7)">gnd</text>
<text x="37.7" y="157.6" transform="rotate(-90 37.7 157.6)">3v3</text>
<text x="40.2" y="157.6" transform="rotate(-90 40.2 157.6)">3v3</text>
<text x="42.8" y="159.8" transform="rotate(-90 42.8 159.8)">vdda2</text>
<text x="45.3" y="159.7" transform="rotate(-90 45.3 159.7)">vccd1</text>
<text x="47.9" y="157.6" transform="rotate(-90 47.9 157.6)">1v8</text>
<text x="50.4" y="157.6" transform="rotate(-90 50.4 157.6)">1v8</text>
<text x="52.9" y="159.7" transform="rotate(-90 52.9 159.7)">vccd2</text>
<text x="55.5" y="158.3" transform="rotate(-90 55.5 158.3)">gpio</text>
<text x="58" y="158" transform="rotate(-90 58 158)">xclk</text>
<text x="60.6" y="157.7" transform="rotate(-90 60.6 157.7)">gnd</text>
<text x="63.1" y="157.7" transform="rotate(-90 63.1 157.7)">gnd</text>
<text x="65.6" y="159.8" transform="rotate(-90 65.6 159.8)">vdda1</text>
<text x="68.2" y="158.9" transform="rotate(-90 68.2 158.9)">io[0]</text>
<text x="70.7" y="158.9" transform="rotate(-90 70.7 158.9)">io[1]</text>
<text x="73.3" y="158.9" transform="rotate(-90 73.3 158.9)">io[2]</text>
<text x="75.8" y="158.9" transform="rotate(-90 75.8 158.9)">io[3]</text>
<text x="78.3" y="158.9" transform="rotate(-90 78.3 158.9)">io[4]</text>
<text x="80.9" y="158.9" transform="rotate(-90 80.9 158.9)">io[5]</text>
<text x="83.4" y="158.9" transform="rotate(-90 83.4 158.9)">io[6]</text>
<text x="86" y="158.9" transform="rotate(-90 86 158.9)">io[7]</text>
<text x="88.5" y="158.9" transform="rotate(-90 88.5 158.9)">io[8]</text>
<text x="91" y="158.9" transform="rotate(-90 91 158.9)">io[9]</text>
<text x="93.6" y="160.1" transform="rotate(-90 93.6 160.1)">io[10]</text>
<text x="96.1" y="160.1" transform="rotate(-90 96.1 160.1)">io[11]</text>
<text x="98.7" y="160.1" transform="rotate(-90 98.7 160.1)">io[12]</text>
<text x="101.2" y="160.1" transform="rotate(-90 101.2 160.1)">io[13]</text>
<text x="30.1" y="188.3" transform="rotate(-90 30.1 188.3)">NEBULA1</text>
<text x="35.2" y="213.9" transform="rotate(-90 35.2 213.9)">io[37]</text>
<text x="37.7" y="213.9" transform="rotate(-90 37.7 213.9)">io[36]</text>
<text x="40.2" y="213.9" transform="rotate(-90 40.2 213.9)">io[35]</text>
<text x="42.8" y="213.9" transform="rotate(-90 42.8 213.9)">io[34]</text>
<text x="45.3" y="213.9" transform="rotate(-90 45.3 213.9)">nrst</text>
<text x="47.9" y="213.9" transform="rotate(-90 47.9 213.9)">gnd</text>
<text x="50.4" y="213.9" transform="rotate(-90 50.4 213.9)">vddio</text>
<text x="52.9" y="213.9" transform="rotate(-90 52.9 213.9)">io[33]</text>
<text x="55.5" y="213.9" transform="rotate(-90 55.5 213.9)">io[32]</text>
<text x="58" y="213.9" transform="rotate(-90 58 213.9)">io[31]</text>
<text x="60.6" y="213.9" transform="rotate(-90 60.6 213.9)">io[30]</text>
<text x="63.1" y="213.9" transform="rotate(-90 63.1 213.9)">io[29]</text>
<text x="65.6" y="213.9" transform="rotate(-90 65.6 213.9)">io[28]</text>
<text x="68.2" y="213.9" transform="rotate(-90 68.2 213.9)">io[27]</text>
<text x="70.7" y="213.9" transform="rotate(-90 70.7 213.9)">io[26]</text>
<text x="73.3" y="213.9" transform="rotate(-90 73.3 213.9)">io[25]</text>
<text x="75.8" y="213.9" transform="rotate(-90 75.8 213.9)">io[24]</text>
<text x="78.3" y="213.9" transform="rotate(-90 78.3 213.9)">io[23]</text>
<text x="80.9" y="213.9" transform="rotate(-90 80.9 213.9)">io[22]</text>
<text x="83.4" y="213.9" transform="rotate(-90 83.4 213.9)">io[21]</text>
<text x="86" y="213.9" transform="rotate(-90 86 213.9)">io[20]</text>
<text x="88.5" y="213.9" transform="rotate(-90 88.5 213.9)">io[19]</text>
<text x="91" y="213.9" transform="rotate(-90 91 213.9)">io[18]</text>
<text x="93.6" y="213.9" transform="rotate(-90 93.6 213.9)">io[17]</text>
<text x="96.1" y="213.9" transform="rotate(-90 96.1 213.9)">io[16]</text>
<text x="98.7" y="213.9" transform="rotate(-90 98.7 213.9)">io[15]</text>
<text x="101.2" y="213.9" transform="rotate(-90 101.2 213.9)">io[14]</text>
<text x="61.8" y="238" transform="rotate(-90 61.8 238)">RN3</text>
<text x="64.4" y="239.6" transform="rotate(-90 64.4 239.6)">4116LF</text>
<text x="50.4" y="252.6" transform="rotate(-90 50.4 252.6)">R1</text>
<text x="52.9" y="252" transform="rotate(-90 52.9 252)">R</text>
<text x="50.4" y="261.8" transform="rotate(-90 50.4 261.8)">D1</text>
<text x="52.9" y="262.3" transform="rotate(-90 52.9 262.3)">LED</text>
<text x="56.7" y="270.6" transform="rotate(-90 56.7 270.6)">GND</text>
</g>
<g font-size="1.8" fill="#0f0f0f">
<text x="102.6" y="100.8" transform="rotate(-90 102.6 100.8)">13</text>
<text x="107.7" y="100.8" transform="rotate(-90 107.7 100.8)">15</text>
<text x="110.2" y="100.8" transform="rotate(-90 110.2 100.8)">16</text>
<text x="115.3" y="100.8" transform="rotate(-90 115.3 100.8)">18</text>
<text x="77.1" y="107.8" transform="rotate(-90 77.1 107.8)">addr0</text>
<text x="79.7" y="107.8" transform="rotate(-90 79.7 107.8)">addr1</text>
<text x="82.2" y="107.8" transform="rotate(-90 82.2 107.8)">addr2</text>
<text x="84.7" y="107.8" transform="rotate(-90 84.7 107.8)">addr3</text>
<text x="87.3" y="107.8" transform="rotate(-90 87.3 107.8)">addr4</text>
<text x="89.8" y="107.8" transform="rotate(-90 89.8 107.8)">addr5</text>
<text x="92.4" y="107.8" transform="rotate(-90 92.4 107.8)">addr6</text>
<text x="94.9" y="107.8" transform="rotate(-90 94.9 107.8)">addr7</text>
<text x="97.4" y="107.8" transform="rotate(-90 97.4 107.8)">addr8</text>
<text x="100" y="107.8" transform="rotate(-90 100 107.8)">addr9</text>
<text x="102.5" y="107.8" transform="rotate(-90 102.5 107.8)">addr10</text>
<text x="105.1" y="107.8" transform="rotate(-90 105.1 107.8)">addr11</text>
<text x="107.6" y="107.8" transform="rotate(-90 107.6 107.8)">addr12</text>
<text x="110.1" y="107.8" transform="rotate(-90 110.1 107.8)">addr13</text>
<text x="112.7" y="107.8" transform="rotate(-90 112.7 107.8)">addr14</text>
<text x="115.2" y="107.8" transform="rotate(-90 115.2 107.8)">addr15</text>
<text x="117.8" y="107.8" transform="rotate(-90 117.8 107.8)">data0</text>
<text x="120.3" y="107.8" transform="rotate(-90 120.3 107.8)">data1</text>
<text x="122.8" y="107.8" transform="rotate(-90 122.8 107.8)">data2</text>
<text x="125.4" y="107.8" transform="rotate(-90 125.4 107.8)">data3</text>
<text x="127.9" y="107.8" transform="rotate(-90 127.9 107.8)">data4</text>
<text x="130.5" y="107.8" transform="rotate(-90 130.5 107.8)">data5</text>
<text x="133" y="107.8" transform="rotate(-90 133 107.8)">data6</text>
<text x="148.2" y="107.8" transform="rotate(-90 148.2 107.8)">data7</text>
<text x="77.1" y="131.9" transform="rotate(-90 77.1 131.9)">addr0</text>
<text x="105.1" y="131.9" transform="rotate(-90 105.1 131.9)">addr8</text>
<text x="79.5" y="134.5" transform="rotate(-90 79.5 134.5)">16 addr1</text>
<text x="82" y="134.5" transform="rotate(-90 82 134.5)">15 addr2</text>
<text x="84.5" y="134.5" transform="rotate(-90 84.5 134.5)">14 addr3</text>
<text x="87.1" y="134.5" transform="rotate(-90 87.1 134.5)">13 addr4</text>
<text x="89.6" y="134.5" transform="rotate(-90 89.6 134.5)">12 addr5</text>
<text x="92.2" y="134.5" transform="rotate(-90 92.2 134.5)">11 addr6</text>
<text x="94.7" y="134.5" transform="rotate(-90 94.7 134.5)">10 addr7</text>
<text x="107.4" y="134.5" transform="rotate(-90 107.4 134.5)">16 addr9</text>
<text x="109.9" y="134.5" transform="rotate(-90 109.9 134.5)">15 addr10</text>
<text x="112.5" y="134.5" transform="rotate(-90 112.5 134.5)">14 addr11</text>
<text x="115" y="134.5" transform="rotate(-90 115 134.5)">13 addr12</text>
<text x="117.6" y="134.5" transform="rotate(-90 117.6 134.5)">12 addr13</text>
<text x="120.1" y="134.5" transform="rotate(-90 120.1 134.5)">11 addr14</text>
<text x="122.6" y="134.5" transform="rotate(-90 122.6 134.5)">10 addr15</text>
<text x="109.9" y="141.5" transform="rotate(-90 109.9 141.5)">2</text>
<text x="115" y="141.5" transform="rotate(-90 115 141.5)">4</text>
<text x="117.6" y="141.5" transform="rotate(-90 117.6 141.5)">5</text>
<text x="120.1" y="141.5" transform="rotate(-90 120.1 141.5)">6</text>
<text x="122.6" y="141.5" transform="rotate(-90 122.6 141.5)">7</text>
<text x="77.1" y="148.4" transform="rotate(-90 77.1 148.4)">addr0</text>
<text x="79.7" y="148.4" transform="rotate(-90 79.7 148.4)">addr1</text>
<text x="82.2" y="148.4" transform="rotate(-90 82.2 148.4)">addr2</text>
<text x="84.7" y="148.4" transform="rotate(-90 84.7 148.4)">addr3</text>
<text x="87.3" y="148.4" transform="rotate(-90 87.3 148.4)">addr4</text>
<text x="89.8" y="148.4" transform="rotate(-90 89.8 148.4)">addr5</text>
<text x="92.4" y="148.4" transform="rotate(-90 92.4 148.4)">addr6</text>
<text x="94.9" y="148.4" transform="rotate(-90 94.9 148.4)">addr7</text>
<text x="105.1" y="148.4" transform="rotate(-90 105.1 148.4)">addr8</text>
<text x="107.6" y="148.4" transform="rotate(-90 107.6 148.4)">addr9</text>
<text x="110.1" y="148.4" transform="rotate(-90 110.1 148.4)">addr10</text>
<text x="112.7" y="148.4" transform="rotate(-90 112.7 148.4)">addr11</text>
<text x="115.2" y="148.4" transform="rotate(-90 115.2 148.4)">addr12</text>
<text x="117.8" y="148.4" transform="rotate(-90 117.8 148.4)">addr13</text>
<text x="120.3" y="148.4" transform="rotate(-90 120.3 148.4)">addr14</text>
<text x="122.8" y="148.4" transform="rotate(-90 122.8 148.4)">addr15</text>
<text x="67" y="223.3" transform="rotate(-90 67 223.3)">data7</text>
<text x="69.5" y="223.3" transform="rotate(-90 69.5 223.3)">data6</text>
<text x="72" y="223.3" transform="rotate(-90 72 223.3)">data5</text>
<text x="74.6" y="223.3" transform="rotate(-90 74.6 223.3)">data4</text>
<text x="77.1" y="223.3" transform="rotate(-90 77.1 223.3)">data3</text>
<text x="79.7" y="223.3" transform="rotate(-90 79.7 223.3)">data2</text>
<text x="82.2" y="223.3" transform="rotate(-90 82.2 223.3)">data1</text>
<text x="84.7" y="223.3" transform="rotate(-90 84.7 223.3)">data0</text>
<text x="58.1" y="233.1" transform="rotate(-90 58.1 233.1)">Pin</text>
<text x="33.9" y="242.4" transform="rotate(-90 33.9 242.4)">GPIO7</text>
<text x="36.5" y="242.4" transform="rotate(-90 36.5 242.4)">GPIO6</text>
<text x="39" y="242.4" transform="rotate(-90 39 242.4)">GPIO5</text>
<text x="41.6" y="242.4" transform="rotate(-90 41.6 242.4)">GPIO4</text>
<text x="47.9" y="242.4" transform="rotate(-90 47.9 242.4)">GPIO3</text>
<text x="50.5" y="242.4" transform="rotate(-90 50.5 242.4)">GPIO2</text>
<text x="53" y="242.4" transform="rotate(-90 53 242.4)">GPIO1</text>
<text x="55.5" y="242.4" transform="rotate(-90 55.5 242.4)">GPIO0</text>
<text x="58.1" y="242.4" transform="rotate(-90 58.1 242.4)">Interrupt</text>
<text x="59.3" y="251.3" transform="rotate(-90 59.3 251.3)">W_RB</text>
<text x="67" y="247.5" transform="rotate(-90 67 247.5)">data7</text>
<text x="69.5" y="247.5" transform="rotate(-90 69.5 247.5)">data6</text>
<text x="72" y="247.5" transform="rotate(-90 72 247.5)">data5</text>
<text x="74.6" y="247.5" transform="rotate(-90 74.6 247.5)">data4</text>
<text x="77.1" y="247.5" transform="rotate(-90 77.1 247.5)">data3</text>
<text x="79.7" y="247.5" transform="rotate(-90 79.7 247.5)">data2</text>
<text x="82.2" y="247.5" transform="rotate(-90 82.2 247.5)">data1</text>
<text x="84.7" y="247.5" transform="rotate(-90 84.7 247.5)">data0</text>
</g>
<g font-size="1.8" fill="#000084">
<text x="72" y="123" transform="rotate(-90 72 123)">addr[0..15]</text>
<text x="89.8" y="262.3" transform="rotate(-90 89.8 262.3)">data[0..7]</text>
</g>
<g font-size="1.8" fill="#0000c2">
<text x="38.8" y="249" transform="rotate(-90 38.8 249)">GPIO</text>
<text x="36.8" y="252.6" transform="rotate(-90 36.8 252.6)">example</text>
<text x="38.8" y="256.5" transform="rotate(-90 38.8 256.5)">use</text>
<text x="38.8" y="252" transform="rotate(-90 38.8 252)">of</text>
<text x="40.9" y="253.1" transform="rotate(-90 40.9 253.1)">be</text>
<text x="40.9" y="263.9" transform="rotate(-90 40.9 263.9)">filter</text>
<text x="40.9" y="258.1" transform="rotate(-90 40.9 258.1)">may</text>
<text x="42.9" y="262" transform="rotate(-90 42.9 262)">glitches.</text>
<text x="36.8" y="267" transform="rotate(-90 36.8 267)">GPIO blinking</text>
<text x="38.8" y="268.9" transform="rotate(-90 38.8 268.9)">For</text>
<text x="38.8" y="264.7" transform="rotate(-90 38.8 264.7)">general</text>
<text x="40.9" y="269.4" transform="rotate(-90 40.9 269.4)">pass</text>
<text x="42.9" y="268.2" transform="rotate(-90 42.9 268.2)">avoid</text>
<text x="36.8" y="270.8" transform="rotate(-90 36.8 270.8)">for</text>
<text x="38.8" y="274.8" transform="rotate(-90 38.8 274.8)">here.</text>
<text x="40.9" y="273.7" transform="rotate(-90 40.9 273.7)">low</text>
<text x="42.9" y="271.2" transform="rotate(-90 42.9 271.2)">to</text>
<text x="36.8" y="281.8" transform="rotate(-90 36.8 281.8)">Schematic</text>
<text x="38.8" y="281.8" transform="rotate(-90 38.8 281.8)">shown</text>
<text x="40.9" y="281.8" transform="rotate(-90 40.9 281.8)">pins,</text>
<text x="40.9" y="276.1" transform="rotate(-90 40.9 276.1)">a</text>
<text x="42.9" y="281.8" transform="rotate(-90 42.9 281.8)">necessary</text>
</g>
</svg>
